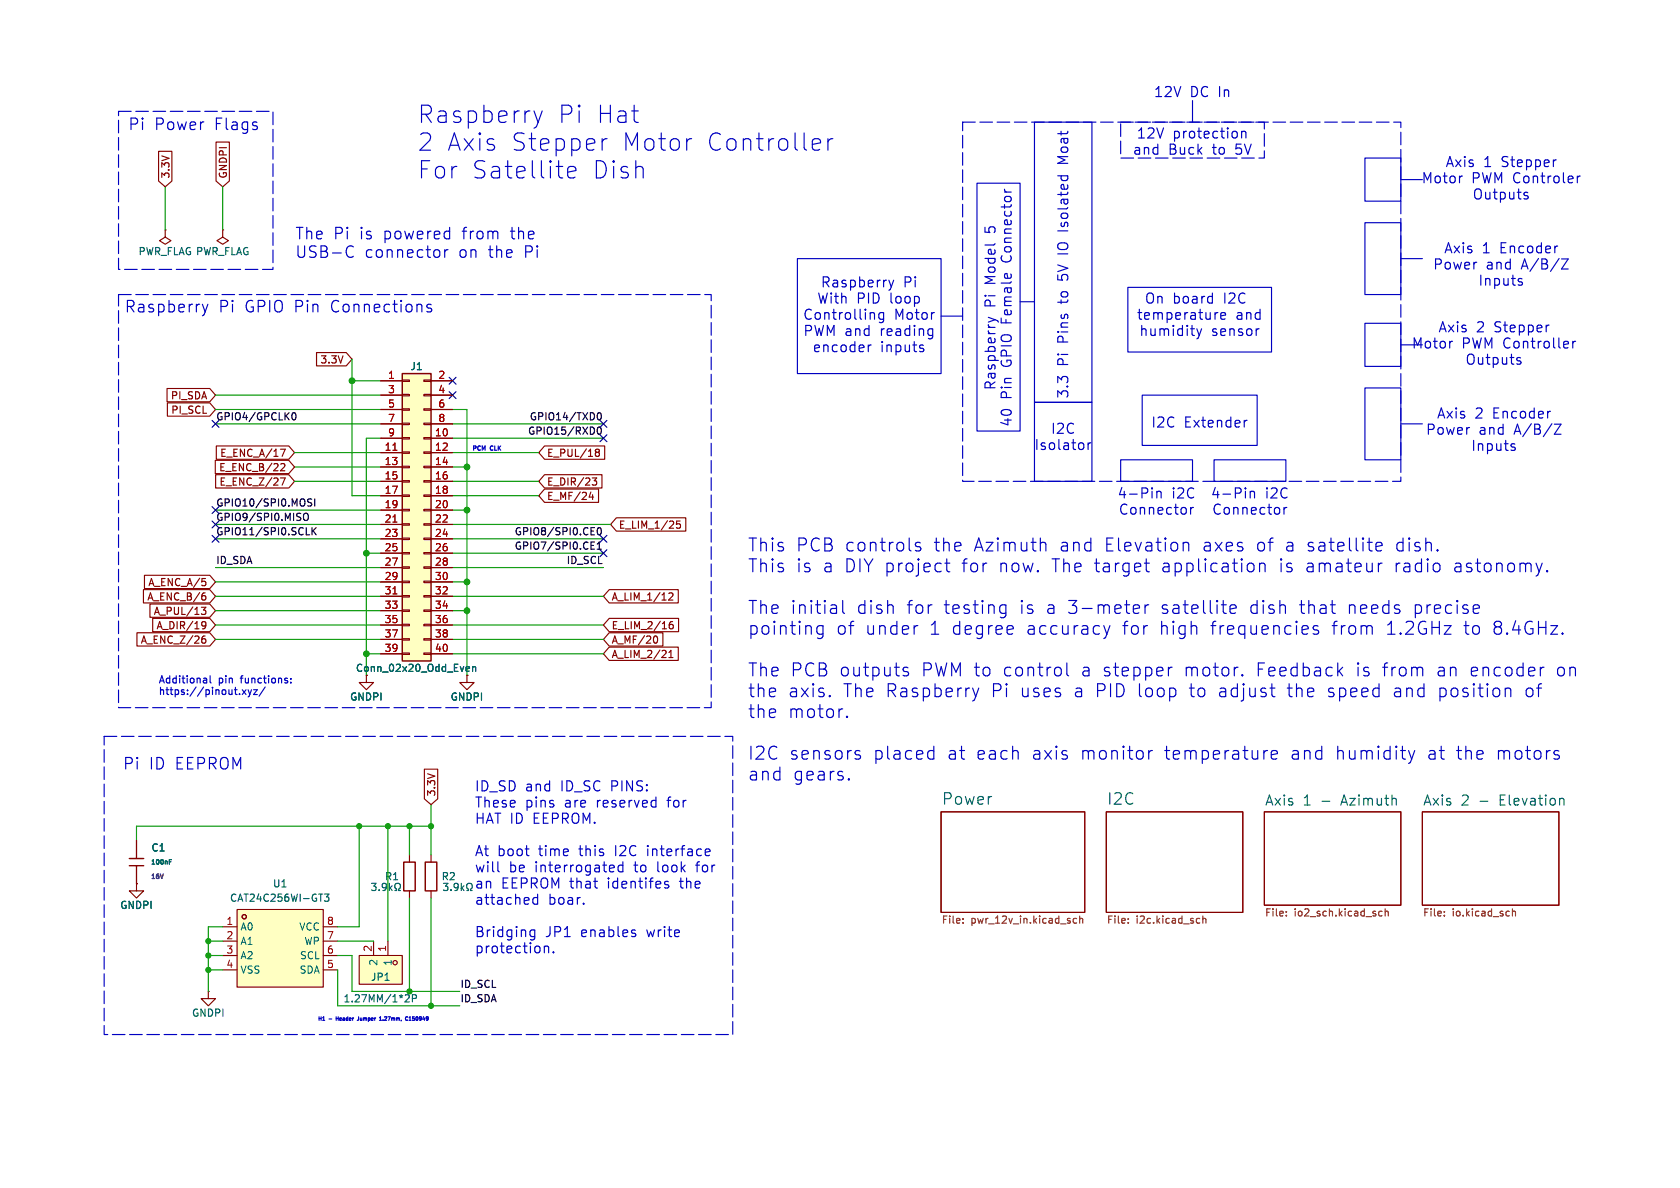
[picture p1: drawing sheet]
<svg xmlns="http://www.w3.org/2000/svg" width="297mm" height="210mm" viewBox="0 0 297 210" stroke-linecap="round" stroke-linejoin="round" font-family="sans-serif">
<path d="M39.4 40.6v1.3l1 .6-1 .7-1-.7 1-.6M39.4 40.6h.1M166.4 143.5h25.4v17.8h-25.4zM195.6 143.5h24.1v17.8h-24.1zM223.5 143.5h24.1v16.5h-24.1zM251.5 143.5h24.1v16.5h-24.1z" fill="none" stroke="#840000" stroke-width=".2"/>
<g fill="none" stroke="#725600" stroke-width=".2">
<path d="M170.3 163.1v.1M170.3 162.4v.1M190.3 162.4l-.3-.1-.3 .3 .1 .5h.5M190.9 162.5l.2-.2 .3 .1v.8M190.9 161.9v1.3M199.5 163.1v.1M199.5 162.4v.1M212 162.3l.1 .1M212.1 163.1l-.1 .1M212.6 162.5l.2-.2 .3 .1 .1 .8M212.6 161.9v1.3M227.4 161.8v.1"/>
<path d="M227.4 161.1v.2M243.8 161.8l.2 .1h.3M244.3 161.1h-.3l-.2 .1M244.9 161.2l.2-.1h.3v.8M244.9 160.7v1.2M255.3 161.8v.1M255.3 161.1v.2M267.4 160.7v1.2M267.4 161.2l.2-.1h.3v.8"/>
</g>
<path d="M276.2 141.1l.3 .3v.9" fill="none" stroke="#006464" stroke-width=".2"/>
<path d="M71.1 66h5.1v50.8h-5.1z" fill="#ffffc2"/>
<path d="M71.1 66h5.1v50.8h-5.1zM22.9 151.8h2.5M22.9 153h2.5" fill="none" stroke="#840000" stroke-width=".25"/>
<g fill="none" stroke="#840000" stroke-width=".2">
<path d="M67.3 67.3h3.8M67.3 69.9h3.8M67.3 72.4h3.8M67.3 74.9h3.8M67.3 77.5h3.8M71.1 67.2h1.3v.2h-1.3zM71.1 69.7h1.3v.3h-1.3zM71.1 72.3h1.3v.2h-1.3zM71.1 74.8h1.3v.3h-1.3zM71.1 77.3h1.3v.3h-1.3zM71.1 79.9h1.3v.2h-1.3zM74.9 67.2h1.3v.2h-1.3z"/>
<path d="M74.9 69.7h1.3v.3h-1.3zM74.9 72.3h1.3v.2h-1.3zM74.9 74.8h1.3v.3h-1.3zM74.9 77.3h1.3v.3h-1.3zM74.9 79.9h1.3v.2h-1.3zM76.2 67.3h3.8M76.2 69.9h3.8M76.2 72.4h3.8M76.2 74.9h3.8M76.2 77.5h3.8M67.3 80h3.8M67.3 82.6h3.8"/>
<path d="M67.3 85.1h3.8M67.3 87.6h3.8M67.3 90.2h3.8M67.3 92.7h3.8M67.3 95.3h3.8M67.3 97.8h3.8M71.1 82.4h1.3v.3h-1.3zM71.1 85h1.3v.2h-1.3zM71.1 87.5h1.3v.3h-1.3zM71.1 90h1.3v.3h-1.3zM71.1 92.6h1.3v.2h-1.3zM71.1 95.1h1.3v.3h-1.3z"/>
<path d="M71.1 97.7h1.3v.2h-1.3zM74.9 82.4h1.3v.3h-1.3zM74.9 85h1.3v.2h-1.3zM74.9 87.5h1.3v.3h-1.3zM74.9 90h1.3v.3h-1.3zM74.9 92.6h1.3v.2h-1.3zM74.9 95.1h1.3v.3h-1.3zM74.9 97.7h1.3v.2h-1.3zM76.2 80h3.8M76.2 82.6h3.8M76.2 85.1h3.8M76.2 87.6h3.8"/>
<path d="M76.2 90.2h3.8M76.2 92.7h3.8M76.2 95.3h3.8M76.2 97.8h3.8M64.8 119.4v1.3h1.2l-1.2 1.2-1.3-1.2h1.3M67.3 100.3h3.8M67.3 102.9h3.8M67.3 105.4h3.8M67.3 108h3.8M67.3 110.5h3.8M67.3 113h3.8M67.3 115.6h3.8"/>
<path d="M71.1 100.2h1.3v.3h-1.3zM71.1 102.7h1.3v.3h-1.3zM71.1 105.3h1.3v.2h-1.3zM71.1 107.8h1.3v.3h-1.3zM71.1 110.4h1.3v.2h-1.3zM71.1 112.9h1.3v.3h-1.3zM71.1 115.4h1.3v.3h-1.3zM74.9 100.2h1.3v.3h-1.3zM74.9 102.7h1.3v.3h-1.3zM74.9 105.3h1.3v.2h-1.3zM74.9 107.8h1.3v.3h-1.3zM74.9 110.4h1.3v.2h-1.3z"/>
<path d="M74.9 112.9h1.3v.3h-1.3zM74.9 115.4h1.3v.3h-1.3zM76.2 100.3h3.8M76.2 102.9h3.8M76.2 105.4h3.8M76.2 108h3.8M76.2 110.5h3.8M76.2 113h3.8M76.2 115.6h3.8M82.5 119.4v1.3h1.3l-1.3 1.2-1.2-1.2h1.2M24.1 148.6v3.2M24.1 153v3.2"/>
</g>
<path d="M69.5 79.6h.7M69.5 92.3h.7M69.5 105h.7" fill="none" stroke="#a90000" stroke-width=".18"/>
<path d="M82.6 117.8l.3 .1 .1 .2-.6 .2M82.9 118.6l-.3 .1M83.5 118l.2-.2 .3 .1 .1 .8M83.5 117.8v.9M29.9 152.3h.3M29.9 152h.4" fill="none" stroke="#006464" stroke-width=".2"/>
<path d="M28.9 154.5l-.3 .8" fill="none" stroke="#840084" stroke-width=".2"/>
<path d="M41.9 160.8h15.2v13.7h-15.2z" fill="#ffffc2"/>
<g fill="none" stroke="#840000" stroke-width=".2">
<path d="M72.4 151.1v1.3M72.4 157.5v1.3M76.2 151.1v1.3M76.2 157.5v1.3M36.8 175.3v1.2h1.3l-1.3 1.3-1.2-1.3h1.2M36.8 175.3h.1M39.4 163.8h2.5M39.4 166.4h2.5M39.4 168.9h2.5M39.4 171.5h2.5M41.9 160.8h15.2v13.7h-15.2zM57.1 163.8h2.6"/>
<path d="M57.1 166.4h2.6M57.1 168.9h2.6M57.1 171.5h2.6"/>
<circle cx="43.2" cy="162.1" r=".38"/>
</g>
<g fill="none" stroke="#006464" stroke-width=".2">
<path d="M56.3 158.1h.8M57.4 158.1h.7l-.4 .4 .4 .2v.5l-.2 .1-.5-.1M65.7 156.2h.8l-.4 .4 .3 .2v.5l-.2 .1-.5-.1M67 157.3v.1M67.6 156.4v.3l.2 .2h.3l.2-.2M68.3 156.4a.84 .84 0 0 1-.4 1h-.2M68.8 156.2v1.2M69 156.9l.3 .5M69.3 156.6l-.5 .5M69.9 156.3a.6 .6 0 0 0 .2 .9v.2h-.3M70.2 156.2a.45 .45 0 0 1 .6 .3l-.1 .5-.2 .2v.2h.3M79.2 156.2l-.4 .4 .3 .2v.5l-.2 .1-.5-.1"/>
<path d="M79.7 157.3v.1M80.3 156.4v.3l.2 .2h.3l.2-.2M80.5 156.2l.4 .1a.84 .84 0 0 1-.3 1.1h-.2M81.5 156.2v1.2M81.7 156.9l.3 .5M82 156.6l-.5 .5M83.1 156.2a.45 .45 0 0 0-.6 .3l.1 .5 .2 .2v.2h-.3"/>
</g>
<path d="M71.4 152.4h2v5.1h-2zM75.2 152.4h2v5.1h-2z" fill="none" stroke="#840000" stroke-width=".25"/>
<path d="M63.5 168.9h7.6v5.1h-7.6z" fill="#ffffc2"/>
<g fill="none" stroke="#840000" stroke-width=".2">
<path d="M28 26.7h2.4v5.3l-1.2 1-1.2-1zM38.2 25.1h2.3v6.9l-1.1 1-1.2-1zM29.2 40.6v1.3l1 .6-1 .7-1-.7 1-.6M29.2 40.6h.1M29.5 68.7h7.6l1 1.2-1 1.1h-7.6zM29.6 71.2h7.5l1 1.2-1 1.2h-7.5zM38.2 78.8h12.9l1 1.2-1 1.2h-12.9zM49.6 79.4h.8l-.5 1.3M56 62.3h5.2l1 1.2-1 1.2h-5.2zM67.3 67.3h3.8M67.3 69.9h3.8M67.3 72.4h3.8"/>
<path d="M67.3 74.9h3.8M67.3 77.5h3.8M76.2 67.3h3.8M76.2 69.9h3.8M76.2 72.4h3.8M76.2 74.9h3.8M76.2 77.5h3.8M96.3 78.8h10.6v2.4h-10.6l-1.1-1.2zM105.5 80l-.3-.3 .3-.3h.2l.3 .2-.3 .4M105.5 80l-.3 .2 .1 .4 .2 .1 .3-.1 .2-.2v-.2l-.3-.2M105.5 80h.2M38.1 81.4h13l1 1.2-1 1.1h-13z"/>
<path d="M38.1 83.9h13l1 1.2-1 1.2h-13zM49.6 84.5h.8l-.5 1.3M49.6 82.1l.5-.2 .3 .4-.8 .9h.8M67.3 80h3.8M67.3 82.6h3.8M67.3 85.1h3.8M67.3 87.6h3.8M67.3 90.2h3.8M67.3 92.7h3.8M67.3 95.3h3.8M67.3 97.8h3.8M76.2 80h3.8"/>
<path d="M76.2 82.6h3.8M76.2 85.1h3.8M76.2 87.6h3.8M76.2 90.2h3.8M76.2 92.7h3.8M76.2 95.3h3.8M76.2 97.8h3.8M96.3 86.5h9.5v2.3h-9.5l-1.1-1.2zM96.3 83.9h10.1v2.4h-10.1l-1.1-1.2zM104.5 87l-.3 .9h.7M104.7 84.5h.8l-.4 .5 .3 .1v.5l-.2 .2-.4-.1M104.8 87.5v.8"/>
<path d="M109 91.5h12.2v2.4h-12.2l-1.1-1.2zM120.2 92.1h-.6v.6l.2-.1 .4 .1 .1 .1-.1 .5-.1 .1-.5-.1M24.2 111.9h12.9l1 1.1-1 1.2h-12.9zM25.4 104.2h11.7l1 1.2-1 1.2h-11.7zM25.5 101.7h11.6l1 1.2-1 1.1h-11.6zM26.5 106.8h10.6l1 1.2-1 1.1h-10.6zM27 109.3h10.1l1 1.2-1 1.2h-10.1zM35.6 107.3h.8l-.4 .5 .3 .2v.5l-.2 .1-.5-.1M35.7 110.1l.2-.2 .4 .1a.84 .84 0 0 1-.3 1.2h-.2M35.7 110.4l.2 .3h.2l.3-.3M35.7 102.3h.6M35.8 102.8h.3l.3 .2-.1 .4-.5 .1"/>
<path d="M35.9 105.3h.2l.3 .2-.1 .5-.4 .1M36.3 112.4l-.4 .1a.86 .86 0 0 0 0 1.2l.4-.1 .1-.4-.3-.3-.3 .1-.1 .2M36.3 104.8l-.4 .1M67.3 100.3h3.8M67.3 102.9h3.8M67.3 105.4h3.8M67.3 108h3.8M67.3 110.5h3.8M67.3 113h3.8M67.3 115.6h3.8M76.2 100.3h3.8M76.2 102.9h3.8"/>
<path d="M76.2 105.4h3.8M76.2 108h3.8M76.2 110.5h3.8M76.2 113h3.8M76.2 115.6h3.8M107.7 111.9h9.5v2.3h-9.5l-1-1.2zM107.7 114.4h12.2v2.3h-12.2l-1-1.1zM107.7 104.2h12.2v2.4h-12.2l-1-1.2zM107.7 109.3h12.3v2.4h-12.3l-1-1.2zM115.7 112.5l.1-.1a.68 .68 0 0 1 .5 .7 .68 .68 0 0 1-.5 .6l-.1-.1M118.2 116.2h.8M118.2 115.3l.4-.3v1.2"/>
<path d="M118.2 104.9l.5-.1 .3 .4-.8 .9h.8M118.9 109.9h-.4a.86 .86 0 0 0 0 1.3l.5-.2v-.4l-.2-.2h-.4l-.1 .2M75 136h2.4v5.2l-1.2 1-1.2-1zM24.1 156.2v1.3h1.3l-1.3 1.3-1.2-1.3h1.2M24.1 156.2h.1M24.1 148.6v3.2M24.1 153v3.2M63.5 168.9h7.6v5.1h-7.6zM66 166.4v2.5M68.6 166.4v2.5"/>
<circle cx="69.9" cy="170.2" r=".38"/>
</g>
<path d="M82.6 117.8l.3 .1 .1 .2-.6 .2M82.9 118.6l-.3 .1M83.5 118l.2-.2 .3 .1 .1 .8M83.5 117.8v.9M29.9 152.3h.3M29.9 152h.4M68.1 173.3h.7M71.8 175.8l.4 .1 .2 .3-.8 .9h.8M72.9 176.5l.6-.1 .1-.1v-.3l-.7-.2v1.3" fill="none" stroke="#006464" stroke-width=".2"/>
<g fill="none" stroke="#0f0f0f" stroke-width=".2">
<path d="M51.7 73.1l.2-.1a.68 .68 0 0 1 .4 .6 .68 .68 0 0 1-.4 .6l-.2-.1-.1-.4zM105.7 73.1l.2-.1a.68 .68 0 0 1 .4 .6 .68 .68 0 0 1-.4 .6l-.2-.1-.1-.4zM105.7 75.6l.2-.1a.68 .68 0 0 1 .4 .6 .68 .68 0 0 1-.4 .7l-.2-.2-.1-.3zM53.7 90.9l.3-.2a.43 .43 0 0 1 .5 .5v.4a.42 .42 0 0 1-.4 .4 .42 .42 0 0 1-.4-.4zM54.1 94.5h.6M55.1 88.3l-.5-.1-.2 .1v.4l.6 .2 .1 .3-.2 .3-.5-.1M55.2 93.3v1.2M55.3 93.8l.6 .7M55.7 88.2v1.3M55.9 93.3l-.7 .7M104.5 94.5h.6M104.5 93.3h.6"/>
<path d="M104.5 96.4h.4M104.5 97.1h.6M104.5 95.8h.6M105.6 97.1h.7M105.6 96.2l.3-.4v1.3M105.7 93.4l.2-.1a.68 .68 0 0 1 .4 .6 .68 .68 0 0 1-.4 .6l-.2-.1-.1-.3z"/>
</g>
<g fill="none" stroke="#0000c2" stroke-width=".2">
<path d="M94.4 19.6l.7 2M95.9 19.6l-.8 2M210.8 17.8v3.8M95.1 21.6l-.3 .8M100.4 30.4l1.4-.2-.1-.6-.3-.2h-.6l-.3 .2-.1 .3v1.1l.1 .3 .3 .2h.6l.3-.2M107.3 24.5a.78 .78 0 0 0-.8 .6M122 24.5h.3M144.6 24.5l.3 .2 .2 .5-1.5 .3M144.9 26.4l-.3 .1M146.4 24.5v2M147.2 24.5a.78 .78 0 0 0-.8 .6M172.7 32.4h7.6v43.8h-7.6z"/>
<path d="M177.6 33.4v.2M182.9 21.6h10.1v49.5h-10.1zM188.3 28.3l-1.3 .6h1.8M219.5 23.2v1.2M219.5 23.4a.44 .44 0 0 1 .8 .1v.9M241.3 27.9h6.3v7.7h-6.3zM241.3 39.4h6.3v12.7h-6.3zM247.6 31.8h3.9M258.4 31.1h.1M269.7 34.6l.4 .1 .1 .2-.3 .3h-.3M269.7 34l.4 .1M278.8 31.1v1.2"/>
<path d="M279.4 31.1l-.4 .1-.2 .3M35.8 53.8l.5 1.3M36.3 55.1l-.2 .5-.3 .2M36.7 53.8l-.4 1.3M62.1 43.5l.4 .2M62.5 45.3a.71 .71 0 0 1-.9 .1M75.5 54.2l.2 .3 .5 .1 .1 .2-.1 .2-.2 .1-.5-.1M76.2 53.9l-.5-.1-.2 .3M78.6 44.1v1.4M79 44.1l-.4 .4M141 45.7h25.4v20.3h-25.4zM154.3 55.3l.3 .2v.9"/>
<path d="M156.2 55.3v1.4a.48 .48 0 0 1-.8 .2M156.2 55.3h-.5l-.3 .3v.5l.1 .3h.7M157.1 49.5l.5 1.2M157.6 50.7l-.2 .4-.3 .2M158 49.5l-.4 1.2M164.7 58.1l.2 .1M164.9 58.1v1.5l-.2 .2M164.9 59.2l-.2 .1M166.4 55.9h3.8M174.7 56.1l1.2 .4M175.9 56.5l-1.2 .4M175.9 56.5l.4 .2 .2 .2"/>
<path d="M180.3 53.3h2.6M187 44.9h1.8M199.4 50.8h25.4v11.4h-25.4zM211.6 58.1l.4 1.2M212 59.3l-.2 .4-.2 .2M212.4 58.1l-.4 1.2M215.3 55.3h-.3M215.8 55.8l.9-.1-.1-.4h-.5l-.3 .2 .1 .9h.7M222.4 58.1h.2M241.3 57.2h6.3v7.6h-6.3zM247.6 45.7h3.9M268.6 49.8l.5 .1 .1 .3-.3 .2h-.3"/>
<path d="M268.6 49.2l.5 .1M276.1 45.8h1.1l-1.1 1.8h1.1M153.5 61v1.2M154 61l-.3 .1-.2 .2M162.8 61.6l.4 .1 .1 .2-.2 .3h-.4M182.9 71.1h10.1v14h-10.1zM192.4 78.3v1.2M192.9 78.3l-.4 .1-.1 .2M201.9 69.9h20.3v8.8h-20.3zM220.5 74.3l-.5 .2M241.3 68.6h6.3v12.7h-6.3zM247.6 74.9h3.9"/>
<path d="M247.6 61h3.9M256.6 60.3h.2M267.4 79l.4 .1 .1 .3-.3 .2h-.3M267.4 78.4l.4 .1M268.4 63.8l.4 .1 .1 .2-.3 .3h-.3M268.4 63.2l.4 .1M274.8 75h1.2l-1.2 1.8h1.2M278 60.3v1.2M278.6 60.3l-.4 .1-.2 .3M162.7 96l-.6-.1-.3 .3 .1 .3 .8 .2 .1 .3-.1 .3-.2 .1-.7-.1M167 99.6h.9M167.4 98.8v1.9l.1 .3 .4 .1"/>
<path d="M198.1 81.3h12.7v3.8h-12.7zM204.5 87a.44 .44 0 0 1 .8 .1v.9M204.5 86.8v1.2M209.8 95.9l.4 .3v1.2M210.5 89.7v1.2M211 89.7l-.3 .1-.2 .2M214.6 81.3h12.7v3.8h-12.7zM221 86.8v1.2M221 87a.44 .44 0 0 1 .8 .1v.9M222.7 99.8a.57 .57 0 0 1 1 .1v1.2M222.7 99.6v1.5M226.4 98.9l.1 .1"/>
<path d="M227 89.7v1.2M227.5 89.7l-.3 .1-.2 .2M243.6 95.9l.6 .1 .1 .4-1.1 .2M244.2 97.3l-.6 .1M246.8 99.6v1.5M247.1 96.1l-.2 .2 .2 .9M247.3 99.6l-.5 .4M257.9 99.6l-.6 .1M36.1 119.9h.4v.8M37.1 119.5v1l.2 .2M51.4 119.9v.2M145.5 110.6v1.8a.62 .62 0 0 1-1 .4"/>
<path d="M145.5 110.7l-.7-.1-.4 .4v.7l.2 .3 .2 .1 .7-.1M149 106.2v1.9l.3 .3M159.8 118.6l.5 .1 .3 .3-.1 .4-.6 .1M159.8 118.1l.2-.1 .5 .1M177.2 106.9l.6 .1M177.8 106.9v1.9l-.4 .4M177.8 108.3l-.6 .1M188.6 117.2v2l.3 .3M196.2 110.6l-.5 1.5M202.4 106.9v1.5M203.1 106.9a.58 .58 0 0 0-.7 .4M217.8 106.9l.6 .1 .1 .5-1.1 .2"/>
<path d="M218.4 108.3l-.6 .1M229.7 106.9h.9M231.2 100.3l-.1 .2 .1 .5M232.3 111.2l.5 .2 .3 .3-.1 .3-.6 .1M232.3 110.7l.2-.1 .5 .1M238.6 106.9v1.5M238.7 107l-.1 .1M240.1 117.2l-.1 .1 .1 .1M244.4 118h.9M245.3 112.1h1.3M245.5 110.4l-.2 .1M250.2 108.3l.7 .1"/>
<path d="M250.2 106.9v2.3M250.9 106.9l-.7 .1M254.6 118l-.2 .1M254.6 118.6a.45 .45 0 0 0-.4 .4 .45 .45 0 0 0 .4 .5M258.1 100.2h-.6a.45 .45 0 0 0-.3 .4 .45 .45 0 0 0 .3 .5h.6M260.9 118h-.5l-.3 .3 .1 1.1 .7 .1M261.2 118.5l-1.1 .2M264.6 109.8l-.2 .1a.47 .47 0 0 0-.2 .6 .47 .47 0 0 0 .4 .3l-.5 .4 .2 .7 .3 .2M276.1 118a.62 .62 0 0 0-.7 .4v.6a.62 .62 0 0 0 .7 .5M36.5 120.7h-.4M36.5 120.2h-.4M42.3 122.7v.1"/>
<path d="M42.8 121.9l.7 .9M43.5 121.9l-.7 .9M43.9 121.9l.3 .9M44.2 122.8l-.3 .4M44.5 121.9l-.3 .9M44.8 121.9h.7l-.7 .9h.7M46.9 121.4l-1.1 1.7M51.4 120.6v.1M146.7 122.9l.1 .1-.1 .2M146.7 122.9l-.1 .1 .1 .2M146.7 122.9v.3M149.7 126.6l.1 .1-.1 .1"/>
<path d="M149.7 126.6l-.1 .1 .1 .1M149.7 126.6v.2M150.1 137.7l.1 .1-.1 .1M150.1 137.7l-.1 .1 .1 .1M150.1 137.7v.2M151.5 133.4l.5 .1 .1 .4-.3 .3h-.4M151.5 132.7l.5 .1M164.4 132.7l.7 .1M165.1 134.1l-.7 .1M165.1 131.9v2.3M173 121.6l-.5 1.6M203.7 132.7l-.4 .1"/>
<path d="M224.7 133.9l.4 .3 .6-.1M224.7 133l.4-.3h.4l.3 .3v.2l-1.1 .2M227.6 121.6h.8M234.9 123l.6 .2M235.2 121.6l-.3 .4 .1 .3 .2 .1M247.3 121.6l-.7 .1M247.4 122.3h-.6a.45 .45 0 0 0-.3 .4 .45 .45 0 0 0 .3 .5h.6M254.6 123l.6 .2M254.6 121.6v2.3M255.2 121.6l-.6 .1M257.5 132.7h.9M264.9 132.7v1.5"/>
<path d="M265.2 132.7l-.3 .2M270.6 121.6a.62 .62 0 0 0-.8 .5v.6a.62 .62 0 0 0 .8 .5M88 152.3v1.6l.3 .2M95 158.1v1.7M95 158.7h-.5l-.3 .3v.5l.2 .3h.6M103.2 159.7v.1M110.1 152.3v1.8M110.1 153l-.5-.1-.3 .4v.5l.1 .2h.7M114.5 149.5v.1M114.5 150.1v1.2M117.7 156.4l.5 .1v.2l-.2 .3h-.3M117.7 155.8l.5 .1"/>
<path d="M123 152.9h.7M125.4 150.2l.1 .3-.8 .2M56.4 179.7v.7M56.8 179.7v.7M57.2 179.8v-.1v.7M59.4 179.7v.7M59.8 179.7v.7M61.5 179.7v.7M63.4 179.7v.5l-.2 .2M63.7 179.9v.4h.2M64 179.9v.5M67.2 179.8l.1-.1v.7"/>
<path d="M68 179.8l.2-.1 .2 .2-.4 .5h.4M68.6 179.7h.4l-.3 .7M72.1 179.8h-.4M72.3 179.9l.2-.2v.7M73.3 179.7h-.4v.3h.3l.1 .3M73.6 179.8h.2M74.2 179.8h.2M74.9 179.7l-.2 .5M75.4 179.8h.2M94.5 164.5l-.5-.1-.3 .3v.5l.2 .3h.6M94.5 164.4v1.4l-.1 .3M96.2 167.2v1.2"/>
<path d="M96.2 167.4a.44 .44 0 0 1 .8 .1v.9M97.8 168.3v.1M112.3 165.1v.4M57 180.4h.4M59.4 180h.4M64 180.3h-.1M67.7 180.3h.1M72.3 180.4h.4M72.9 180.3h.3M73.3 180.3h-.1"/>
</g>
<g fill="none" stroke="#009600" stroke-width=".2">
<path d="M29.2 33v7.6M39.4 33v7.6M38.1 72.4h29.2M38.1 74.9h29.2M38.1 69.9h29.2M62.2 63.5v24.1h5.1M62.2 67.3h5.1M67.3 77.5h-2.5v41.9M80 77.5h26.7M80 72.4h2.5v47M80 74.9h26.7M38.1 92.7h29.2"/>
<path d="M38.1 90.2h29.2M38.1 95.3h29.2M52.1 82.6h15.2M52.1 80h15.2M52.1 85.1h15.2M64.8 97.8h2.5M80 87.6h15.2M80 82.6h2.5M80 80h15.2M80 85.1h15.2M80 97.8h26.7M80 92.7h27.9"/>
<path d="M80 90.2h2.5M80 95.3h26.7M38.1 105.4h29.2M38.1 113h29.2M38.1 100.3h29.2M38.1 102.9h29.2M38.1 108h29.2M38.1 110.5h29.2M64.8 115.6h2.5M80 105.4h26.7M80 113h26.7M80 115.6h26.7"/>
<path d="M80 100.3h26.7M80 102.9h2.5M80 108h2.5M80 110.5h26.7M63.5 146.1v17.7h-3.8M68.6 146.1v20.3M72.4 146.1v5M72.4 158.8v16.5M76.2 146.1h-52.1v2.5M76.2 142.2v8.9M76.2 158.8v19M36.8 166.4h2.6"/>
<path d="M36.8 168.9h2.6M36.8 171.5h2.6M39.4 163.8h-2.6v11.5M59.7 166.4h6.3M59.7 168.9h2.5v6.4h19.1M59.7 171.5v6.3h21.6"/>
</g>
<g fill="none" stroke="#000084" stroke-width=".2">
<path d="M37.5 74.3l1.2 1.2M38.7 74.3l-1.2 1.2M79.4 66.7l1.2 1.2M79.4 69.2l1.2 1.3M80.6 66.7l-1.2 1.2M80.6 69.2l-1.2 1.3M106.1 74.3l1.2 1.2M106.1 76.9l1.2 1.2M107.3 74.3l-1.2 1.2M107.3 76.9l-1.2 1.2M37.5 92.1l1.2 1.2M37.5 89.6l1.2 1.2"/>
<path d="M37.5 94.6l1.2 1.3M38.7 92.1l-1.2 1.2M38.7 89.6l-1.2 1.2M38.7 94.6l-1.2 1.3M106.1 94.6l1.2 1.3M106.1 97.2l1.2 1.2M107.3 94.6l-1.2 1.3M107.3 97.2l-1.2 1.2"/>
</g>
<path d="M21 19.7h27.3v27.9h-27.3zM170.2 21.6h77.4v63.5h-77.4zM198.1 21.6h25.4v6.3h-25.4zM21 52.1h104.7v73h-104.7zM18.4 130.2h111.1v52.7h-111.1z" fill="none" stroke="#0000c2" stroke-width=".2" stroke-dasharray="2.2 .8"/>
<path d="M69.5 79.6h.7M69.5 92.3h.7M69.5 105h.7" fill="none" stroke="#a90000" stroke-width=".18"/>
<path d="M28.9 154.5l-.3 .8" fill="none" stroke="#840084" stroke-width=".2"/>
<g fill="#009600" stroke="#009600" stroke-width=".18">
<circle cx="64.8" cy="97.8" r=".51"/>
<circle cx="64.8" cy="115.6" r=".51"/>
<circle cx="36.8" cy="166.4" r=".46"/>
<circle cx="36.8" cy="168.9" r=".46"/>
<circle cx="72.4" cy="146.1" r=".46"/>
<circle cx="63.5" cy="146.1" r=".46"/>
<circle cx="68.6" cy="146.1" r=".46"/>
<circle cx="62.2" cy="67.3" r=".51"/>
<circle cx="82.6" cy="108" r=".51"/>
<circle cx="82.6" cy="102.9" r=".51"/>
<circle cx="82.6" cy="82.6" r=".51"/>
<circle cx="82.6" cy="90.2" r=".51"/>
<circle cx="76.2" cy="146.1" r=".46"/>
<circle cx="72.4" cy="175.3" r=".46"/>
<circle cx="76.2" cy="177.8" r=".46"/>
<circle cx="36.8" cy="171.5" r=".46"/>
</g>
<g font-size="4.2" fill="#0000c2">
<text x="73.7" y="22.1">Raspberry</text>
<text x="98.5" y="22.1">Pi</text>
<text x="105.3" y="22.1">Hat</text>
<text x="73.7" y="27">2 Axis</text>
<text x="90.2" y="27">Stepper</text>
<text x="109.8" y="27">Motor</text>
<text x="124.8" y="27">Controller</text>
<text x="73.7" y="31.9">For</text>
<text x="83.2" y="31.9">Satellite</text>
<text x="104.6" y="31.9">Dish</text>
</g>
<g font-size="3.2" fill="#0000c2">
<text x="132.1" y="97.8">This</text>
<text x="132.1" y="101.5">This</text>
<text x="140.7" y="97.8">PCB controls</text>
<text x="140.7" y="101.5">is</text>
<text x="145.6" y="101.5">a DIY project</text>
<text x="165.3" y="97.8">the</text>
<text x="170.5" y="101.5">for</text>
<text x="172.5" y="97.8">Azimuth</text>
<text x="177.2" y="101.5">now.</text>
<text x="186.7" y="101.5">The target</text>
<text x="187.8" y="97.8">and</text>
<text x="195.9" y="97.8">Elevation</text>
<text x="206.4" y="101.5">application</text>
<text x="213.4" y="97.8">axes</text>
<text x="223" y="97.8">of</text>
<text x="227.3" y="101.5">is</text>
<text x="228.3" y="97.8">a satellite</text>
<text x="232.2" y="101.5">amateur</text>
<text x="248" y="101.5">radio</text>
<text x="248.1" y="97.8">dish.</text>
<text x="258.6" y="101.5">astonomy.</text>
<text x="132.1" y="108.8">The initial</text>
<text x="132.1" y="112.5">pointing</text>
<text x="147.8" y="112.5">of</text>
<text x="151.5" y="108.8">dish</text>
<text x="153.1" y="112.5">under</text>
<text x="160.5" y="108.8">for</text>
<text x="164.5" y="112.5">1</text>
<text x="167.2" y="108.8">testing</text>
<text x="168.6" y="112.5">degree</text>
<text x="180.7" y="108.8">is</text>
<text x="181.9" y="112.5">accuracy</text>
<text x="185.6" y="108.8">a 3-meter</text>
<text x="199.1" y="112.5">for</text>
<text x="205.8" y="112.5">high</text>
<text x="206.1" y="108.8">satellite</text>
<text x="214.9" y="112.5">frequencies</text>
<text x="222" y="108.8">dish</text>
<text x="230.9" y="108.8">that</text>
<text x="236.5" y="112.5">from</text>
<text x="239.6" y="108.8">needs</text>
<text x="246.3" y="112.5">1.2GHz</text>
<text x="251.4" y="108.8">precise</text>
<text x="260.1" y="112.5">to</text>
<text x="265.4" y="112.5">8.4GHz.</text>
<text x="132.1" y="119.9">The PCB outputs</text>
<text x="163.1" y="119.9">PWM to</text>
<text x="177.8" y="119.9">control</text>
<text x="191.8" y="119.9">a stepper</text>
<text x="210.3" y="119.9">motor.</text>
<text x="223.1" y="119.9">Feedback</text>
<text x="240.9" y="119.9">is</text>
<text x="245.8" y="119.9">from</text>
<text x="255.5" y="119.9">an</text>
<text x="261.5" y="119.9">encoder</text>
<text x="276.9" y="119.9">on</text>
<text x="132.1" y="123.6">the</text>
<text x="139.3" y="123.6">axis.</text>
<text x="149.1" y="123.6">The Raspberry</text>
<text x="175.6" y="123.6">Pi</text>
<text x="180.8" y="123.6">uses</text>
<text x="190.5" y="123.6">a PID</text>
<text x="202" y="123.6">loop</text>
<text x="211.3" y="123.6">to</text>
<text x="216.6" y="123.6">adjust</text>
<text x="228.9" y="123.6">the</text>
<text x="236.1" y="123.6">speed</text>
<text x="247.9" y="123.6">and</text>
<text x="256" y="123.6">position</text>
<text x="271.5" y="123.6">of</text>
<text x="132.1" y="127.2">the</text>
<text x="139.3" y="127.2">motor.</text>
<text x="132.1" y="134.6">I2C</text>
<text x="139.5" y="134.6">sensors</text>
<text x="154.5" y="134.6">placed</text>
<text x="167.7" y="134.6">at</text>
<text x="173" y="134.6">each</text>
<text x="182.9" y="134.6">axis</text>
<text x="191.7" y="134.6">monitor</text>
<text x="206.6" y="134.6">temperature</text>
<text x="229.1" y="134.6">and</text>
<text x="237.2" y="134.6">humidity</text>
<text x="253.6" y="134.6">at</text>
<text x="258.8" y="134.6">the</text>
<text x="266.1" y="134.6">motors</text>
<text x="132.1" y="138.3">and</text>
<text x="140.2" y="138.3">gears.</text>
</g>
<g font-size="2.8" fill="#0000c2">
<text x="22.6" y="23.3">Pi</text>
<text x="27.3" y="23.3">Power</text>
<text x="38.1" y="23.3">Flags</text>
<text x="52.1" y="42.6">The</text>
<text x="52.1" y="45.9">USB-C</text>
<text x="58.9" y="42.6">Pi</text>
<text x="63.7" y="42.6">is</text>
<text x="64.5" y="45.9">connector</text>
<text x="68.1" y="42.6">powered</text>
<text x="81.2" y="45.9">on</text>
<text x="82.2" y="42.6">from</text>
<text x="86.6" y="45.9">the</text>
<text x="90.9" y="42.6">the</text>
<text x="93.1" y="45.9">Pi</text>
<text x="21.9" y="55.7">Raspberry</text>
<text x="38.7" y="55.7">Pi</text>
<text x="43.4" y="55.7">GPIO Pin</text>
<text x="58.9" y="55.7">Connections</text>
<text x="21.6" y="136.3">Pi</text>
<text x="26.4" y="136.3">ID EEPROM</text>
</g>
<g font-size="2.8" fill="#006464">
<text x="166.4" y="142.4">Power</text>
<text x="195.6" y="142.4">I2C</text>
</g>
<g font-size="2.5" fill="#0000c2">
<text x="203.9" y="17.5">12V</text>
<text x="210.4" y="17.5">DC In</text>
<text x="189.2" y="27.6" transform="rotate(-90 189.2 27.6)">Moat</text>
<text x="200.2" y="27.8">and</text>
<text x="200.8" y="24.9">12V</text>
<text x="206.6" y="27.8">Buck</text>
<text x="207.3" y="24.9">protection</text>
<text x="214.5" y="27.8">to</text>
<text x="218.8" y="27.8">5V</text>
<text x="255.4" y="29.8">Axis</text>
<text x="262.3" y="29.8">1</text>
<text x="265.6" y="29.8">Stepper</text>
<text x="251.2" y="32.7">Motor</text>
<text x="260.2" y="32.7">PWM Controler</text>
<text x="260.2" y="35.6">Outputs</text>
<text x="176.3" y="40.8" transform="rotate(-90 176.3 40.8)">5</text>
<text x="179.2" y="45.8" transform="rotate(-90 179.2 45.8)">Connector</text>
<text x="189.2" y="44.2" transform="rotate(-90 189.2 44.2)">IO Isolated</text>
<text x="253.2" y="47.9">Power</text>
<text x="255.2" y="45.1">Axis</text>
<text x="262" y="45.1">1</text>
<text x="262.7" y="47.9">and</text>
<text x="265.3" y="45.1">Encoder</text>
<text x="269.2" y="47.9">A/B/Z</text>
<text x="144.4" y="54">With</text>
<text x="145" y="51.1">Raspberry</text>
<text x="151.5" y="54">PID</text>
<text x="157.5" y="54">loop</text>
<text x="159.7" y="51.1">Pi</text>
<text x="176.3" y="50.1" transform="rotate(-90 176.3 50.1)">Model</text>
<text x="189.2" y="53.2" transform="rotate(-90 189.2 53.2)">to</text>
<text x="189.2" y="49" transform="rotate(-90 189.2 49)">5V</text>
<text x="202.3" y="54">On</text>
<text x="207.3" y="54">board</text>
<text x="216.5" y="54">I2C</text>
<text x="261.2" y="50.8">Inputs</text>
<text x="141.9" y="56.8">Controlling</text>
<text x="141.9" y="59.7">PWM and</text>
<text x="155.8" y="59.7">reading</text>
<text x="158.1" y="56.8">Motor</text>
<text x="176.3" y="54.4" transform="rotate(-90 176.3 54.4)">Pi</text>
<text x="200.9" y="56.8">temperature</text>
<text x="201.3" y="59.7">humidity</text>
<text x="214.2" y="59.7">sensor</text>
<text x="218.5" y="56.8">and</text>
<text x="254.2" y="59">Axis</text>
<text x="261" y="59">2</text>
<text x="264.3" y="59">Stepper</text>
<text x="143.6" y="62.5">encoder</text>
<text x="155.7" y="62.5">inputs</text>
<text x="179.2" y="64.7" transform="rotate(-90 179.2 64.7)">GPIO Female</text>
<text x="189.2" y="64.7" transform="rotate(-90 189.2 64.7)">Pi</text>
<text x="189.2" y="60.5" transform="rotate(-90 189.2 60.5)">Pins</text>
<text x="249.5" y="61.9">Motor</text>
<text x="258.4" y="61.9">PWM Controller</text>
<text x="259" y="64.8">Outputs</text>
<text x="176.3" y="69.1" transform="rotate(-90 176.3 69.1)">Raspberry</text>
<text x="179.2" y="70.6" transform="rotate(-90 179.2 70.6)">Pin</text>
<text x="189.2" y="70.6" transform="rotate(-90 189.2 70.6)">3.3</text>
<text x="179.2" y="75.6" transform="rotate(-90 179.2 75.6)">40</text>
<text x="185.7" y="77">I2C</text>
<text x="203.4" y="75.9">I2C</text>
<text x="209.3" y="75.9">Extender</text>
<text x="252" y="77.1">Power</text>
<text x="253.9" y="74.3">Axis</text>
<text x="260.8" y="74.3">2</text>
<text x="261.5" y="77.1">and</text>
<text x="264.1" y="74.3">Encoder</text>
<text x="267.9" y="77.1">A/B/Z</text>
<text x="182.8" y="79.8">Isolator</text>
<text x="260" y="80">Inputs</text>
<text x="197.4" y="88.4">4-Pin</text>
<text x="207.2" y="88.4">i2C</text>
<text x="214" y="88.4">4-Pin</text>
<text x="223.7" y="88.4">i2C</text>
<text x="197.7" y="91.3">Connector</text>
<text x="214.2" y="91.3">Connector</text>
<text x="83.8" y="140">ID_SD</text>
<text x="83.8" y="142.9">These</text>
<text x="92.9" y="140">and</text>
<text x="92.9" y="142.9">pins</text>
<text x="99.3" y="140">ID_SC</text>
<text x="100" y="142.9">are</text>
<text x="105.8" y="142.9">reserved</text>
<text x="108.4" y="140">PINS:</text>
<text x="118.6" y="142.9">for</text>
<text x="83.8" y="145.8">HAT ID</text>
<text x="94.4" y="145.8">EEPROM.</text>
<text x="83.8" y="151.5">At</text>
<text x="83.8" y="154.3">will</text>
<text x="88" y="151.5">boot</text>
<text x="90" y="154.3">be</text>
<text x="94.7" y="154.3">interrogated</text>
<text x="95.4" y="151.5">time</text>
<text x="102.8" y="151.5">this</text>
<text x="109.3" y="151.5">I2C</text>
<text x="112.5" y="154.3">to</text>
<text x="115.2" y="151.5">interface</text>
<text x="116.8" y="154.3">look</text>
<text x="124" y="154.3">for</text>
<text x="83.8" y="157.2">an</text>
<text x="83.8" y="160.1">attached</text>
<text x="88.6" y="157.2">EEPROM that</text>
<text x="96.9" y="160.1">boar.</text>
<text x="107.8" y="157.2">identifes</text>
<text x="120.8" y="157.2">the</text>
<text x="83.8" y="165.8">Bridging</text>
<text x="96.4" y="165.8">JP1</text>
<text x="102.9" y="165.8">enables</text>
<text x="114.7" y="165.8">write</text>
<text x="83.8" y="168.7">protection.</text>
</g>
<g font-size="2.5" fill="#006464">
<text x="223.5" y="142.5">Axis</text>
<text x="230.4" y="142.5">1</text>
<text x="233.7" y="142.5">-</text>
<text x="237.5" y="142.5">Azimuth</text>
<text x="251.5" y="142.5">Axis</text>
<text x="258.3" y="142.5">2</text>
<text x="261.6" y="142.5">-</text>
<text x="265.4" y="142.5">Elevation</text>
</g>
<g font-size="1.8" fill="#840000">
<text x="30.2" y="31.7" transform="rotate(-90 30.2 31.7)">3.3V</text>
<text x="40.4" y="31.7" transform="rotate(-90 40.4 31.7)">GNDPI</text>
<text x="56.4" y="64.5">3.3V</text>
<text x="30" y="70.9">PI_SDA</text>
<text x="30.1" y="73.4">PI_SCL</text>
<text x="38.5" y="83.6">E_ENC_B/22</text>
<text x="38.7" y="81">E_ENC_A/17</text>
<text x="96.6" y="81">E_PUL/18</text>
<text x="38.6" y="86.1">E_ENC_Z/27</text>
<text x="96.6" y="88.7">E_MF/24</text>
<text x="96.6" y="86.1">E_DIR/23</text>
<text x="109.3" y="93.7">E_LIM_1/25</text>
<text x="25.8" y="106.4">A_ENC_B/6</text>
<text x="26" y="103.9">A_ENC_A/5</text>
<text x="108" y="106.4">A_LIM_1/12</text>
<text x="27" y="109">A_PUL/13</text>
<text x="27.5" y="111.5">A_DIR/19</text>
<text x="108" y="111.5">E_LIM_2/16</text>
<text x="24.7" y="114.1">A_ENC_Z/26</text>
<text x="62.7" y="119">Conn_02x20_Odd_Even</text>
<text x="108" y="114.1">A_MF/20</text>
<text x="108" y="116.6">A_LIM_2/21</text>
<text x="77.2" y="140.9" transform="rotate(-90 77.2 140.9)">3.3V</text>
</g>
<g font-size="1.8" fill="#006464">
<text x="24.3" y="45.4">PWR_FLAG PWR_FLAG</text>
<text x="72.4" y="65.7">J1</text>
<text x="61.7" y="124.1">GNDPI</text>
<text x="79.5" y="124.1">GNDPI</text>
<text x="26.6" y="150.8">C1</text>
<text x="67.9" y="155.9">R1</text>
<text x="77.9" y="155.9">R2</text>
<text x="21.1" y="161">GNDPI</text>
<text x="40.5" y="159.7">CAT24C256WI-GT3</text>
<text x="48.1" y="157.1">U1</text>
<text x="42.4" y="164.7">A0</text>
<text x="42.4" y="167.2">A1</text>
<text x="52.8" y="164.7">VCC</text>
<text x="53.7" y="167.2">WP</text>
<text x="42.4" y="169.8">A2</text>
<text x="42.4" y="172.3">VSS</text>
<text x="52.9" y="172.3">SDA</text>
<text x="52.9" y="169.8">SCL</text>
<text x="65.4" y="173.7">JP1</text>
<text x="66.9" y="170.8" transform="rotate(-90 66.9 170.8)">2</text>
<text x="69.4" y="170.8" transform="rotate(-90 69.4 170.8)">1</text>
<text x="60.6" y="177.5">1.27MM/1*2P</text>
<text x="33.8" y="180">GNDPI</text>
</g>
<g font-size="1.8" fill="#a90000">
<text x="68.5" y="67.1">1</text>
<text x="68.5" y="69.6">3</text>
<text x="77.4" y="67.1">2</text>
<text x="77.4" y="69.6">4</text>
<text x="68.5" y="72.1">5</text>
<text x="68.5" y="74.7">7</text>
<text x="68.5" y="77.2">9</text>
<text x="76.8" y="77.2">10</text>
<text x="77.4" y="72.1">6</text>
<text x="77.4" y="74.7">8</text>
<text x="67.9" y="79.8">11</text>
<text x="67.9" y="82.3">13</text>
<text x="76.8" y="79.8">12</text>
<text x="76.8" y="82.3">14</text>
<text x="67.9" y="84.8">15</text>
<text x="67.9" y="87.4">17</text>
<text x="67.9" y="89.9">19</text>
<text x="76.8" y="84.8">16</text>
<text x="76.8" y="87.4">18</text>
<text x="76.8" y="89.9">20</text>
<text x="67.9" y="92.5">21</text>
<text x="67.9" y="95">23</text>
<text x="76.8" y="92.5">22</text>
<text x="76.8" y="95">24</text>
<text x="67.9" y="97.5">25</text>
<text x="67.9" y="100.1">27</text>
<text x="76.8" y="97.5">26</text>
<text x="76.8" y="100.1">28</text>
<text x="67.9" y="102.6">29</text>
<text x="67.9" y="105.2">31</text>
<text x="67.9" y="107.7">33</text>
<text x="76.8" y="102.6">30</text>
<text x="76.8" y="105.2">32</text>
<text x="76.8" y="107.7">34</text>
<text x="67.9" y="110.2">35</text>
<text x="67.9" y="112.8">37</text>
<text x="76.8" y="110.2">36</text>
<text x="76.8" y="112.8">38</text>
<text x="67.9" y="115.3">39</text>
<text x="76.8" y="115.3">40</text>
<text x="39.9" y="163.6">1</text>
<text x="39.9" y="166.1">2</text>
<text x="57.7" y="163.6">8</text>
<text x="57.7" y="166.1">7</text>
<text x="39.9" y="168.7">3</text>
<text x="39.9" y="171.2">4</text>
<text x="57.7" y="168.7">6</text>
<text x="57.7" y="171.2">5</text>
<text x="65.8" y="168.3" transform="rotate(-90 65.8 168.3)">2</text>
<text x="68.3" y="168.3" transform="rotate(-90 68.3 168.3)">1</text>
</g>
<g font-size="1.8" fill="#0f0f0f">
<text x="38.1" y="74.4">GPIO4/GPCLK0</text>
<text x="93.1" y="76.9">GPIO15/RXD0</text>
<text x="93.4" y="74.4">GPIO14/TXD0</text>
<text x="38.1" y="89.6">GPIO10/SPI0.MOSI</text>
<text x="38.1" y="92.2">GPIO9/SPI0.MISO</text>
<text x="38.1" y="94.7">GPIO11/SPI0.SCLK</text>
<text x="90.8" y="94.7">GPIO8/SPI0.CE0</text>
<text x="38.1" y="99.8">ID_SDA</text>
<text x="90.8" y="97.3">GPIO7/SPI0.CE1</text>
<text x="100" y="99.8">ID_SCL</text>
<text x="81.3" y="174.7">ID_SCL</text>
<text x="81.3" y="177.3">ID_SDA</text>
</g>
<g font-size="1.8" fill="#0000c2">
<text x="27.9" y="120.9">Additional</text>
<text x="27.9" y="122.9">https://pinout.xyz/</text>
<text x="38.7" y="120.9">pin</text>
<text x="42.9" y="120.9">functions:</text>
</g>
<g font-size="1.8" fill="#725600">
<text x="166.4" y="163.8">File:</text>
<text x="171.7" y="163.8">pwr_12v_in.kicad_sch</text>
<text x="195.6" y="163.8">File:</text>
<text x="201" y="163.8">i2c.kicad_sch</text>
<text x="223.5" y="162.5">File:</text>
<text x="228.9" y="162.5">io2_sch.kicad_sch</text>
<text x="251.5" y="162.5">File:</text>
<text x="256.8" y="162.5">io.kicad_sch</text>
</g>
<g font-size="1.1" fill="#0000c2">
<text x="83.3" y="79.9">PCM</text>
<text x="86.8" y="79.9">CLK</text>
</g>
<text font-size="1.1" fill="#840084" x="26.5" y="155.6">16V</text>
<text font-size="1.1" fill="#006464" x="26.5" y="153.1">100nF</text>
<g font-size=".9" fill="#0000c2">
<text x="56" y="180.7">H1</text>
<text x="58.3" y="180.7">-</text>
<text x="60" y="180.7">Header</text>
<text x="64.3" y="180.7">Jumper</text>
<text x="68.7" y="180.7">1.27mm,</text>
<text x="73.7" y="180.7">C150949</text>
</g>
</svg>
